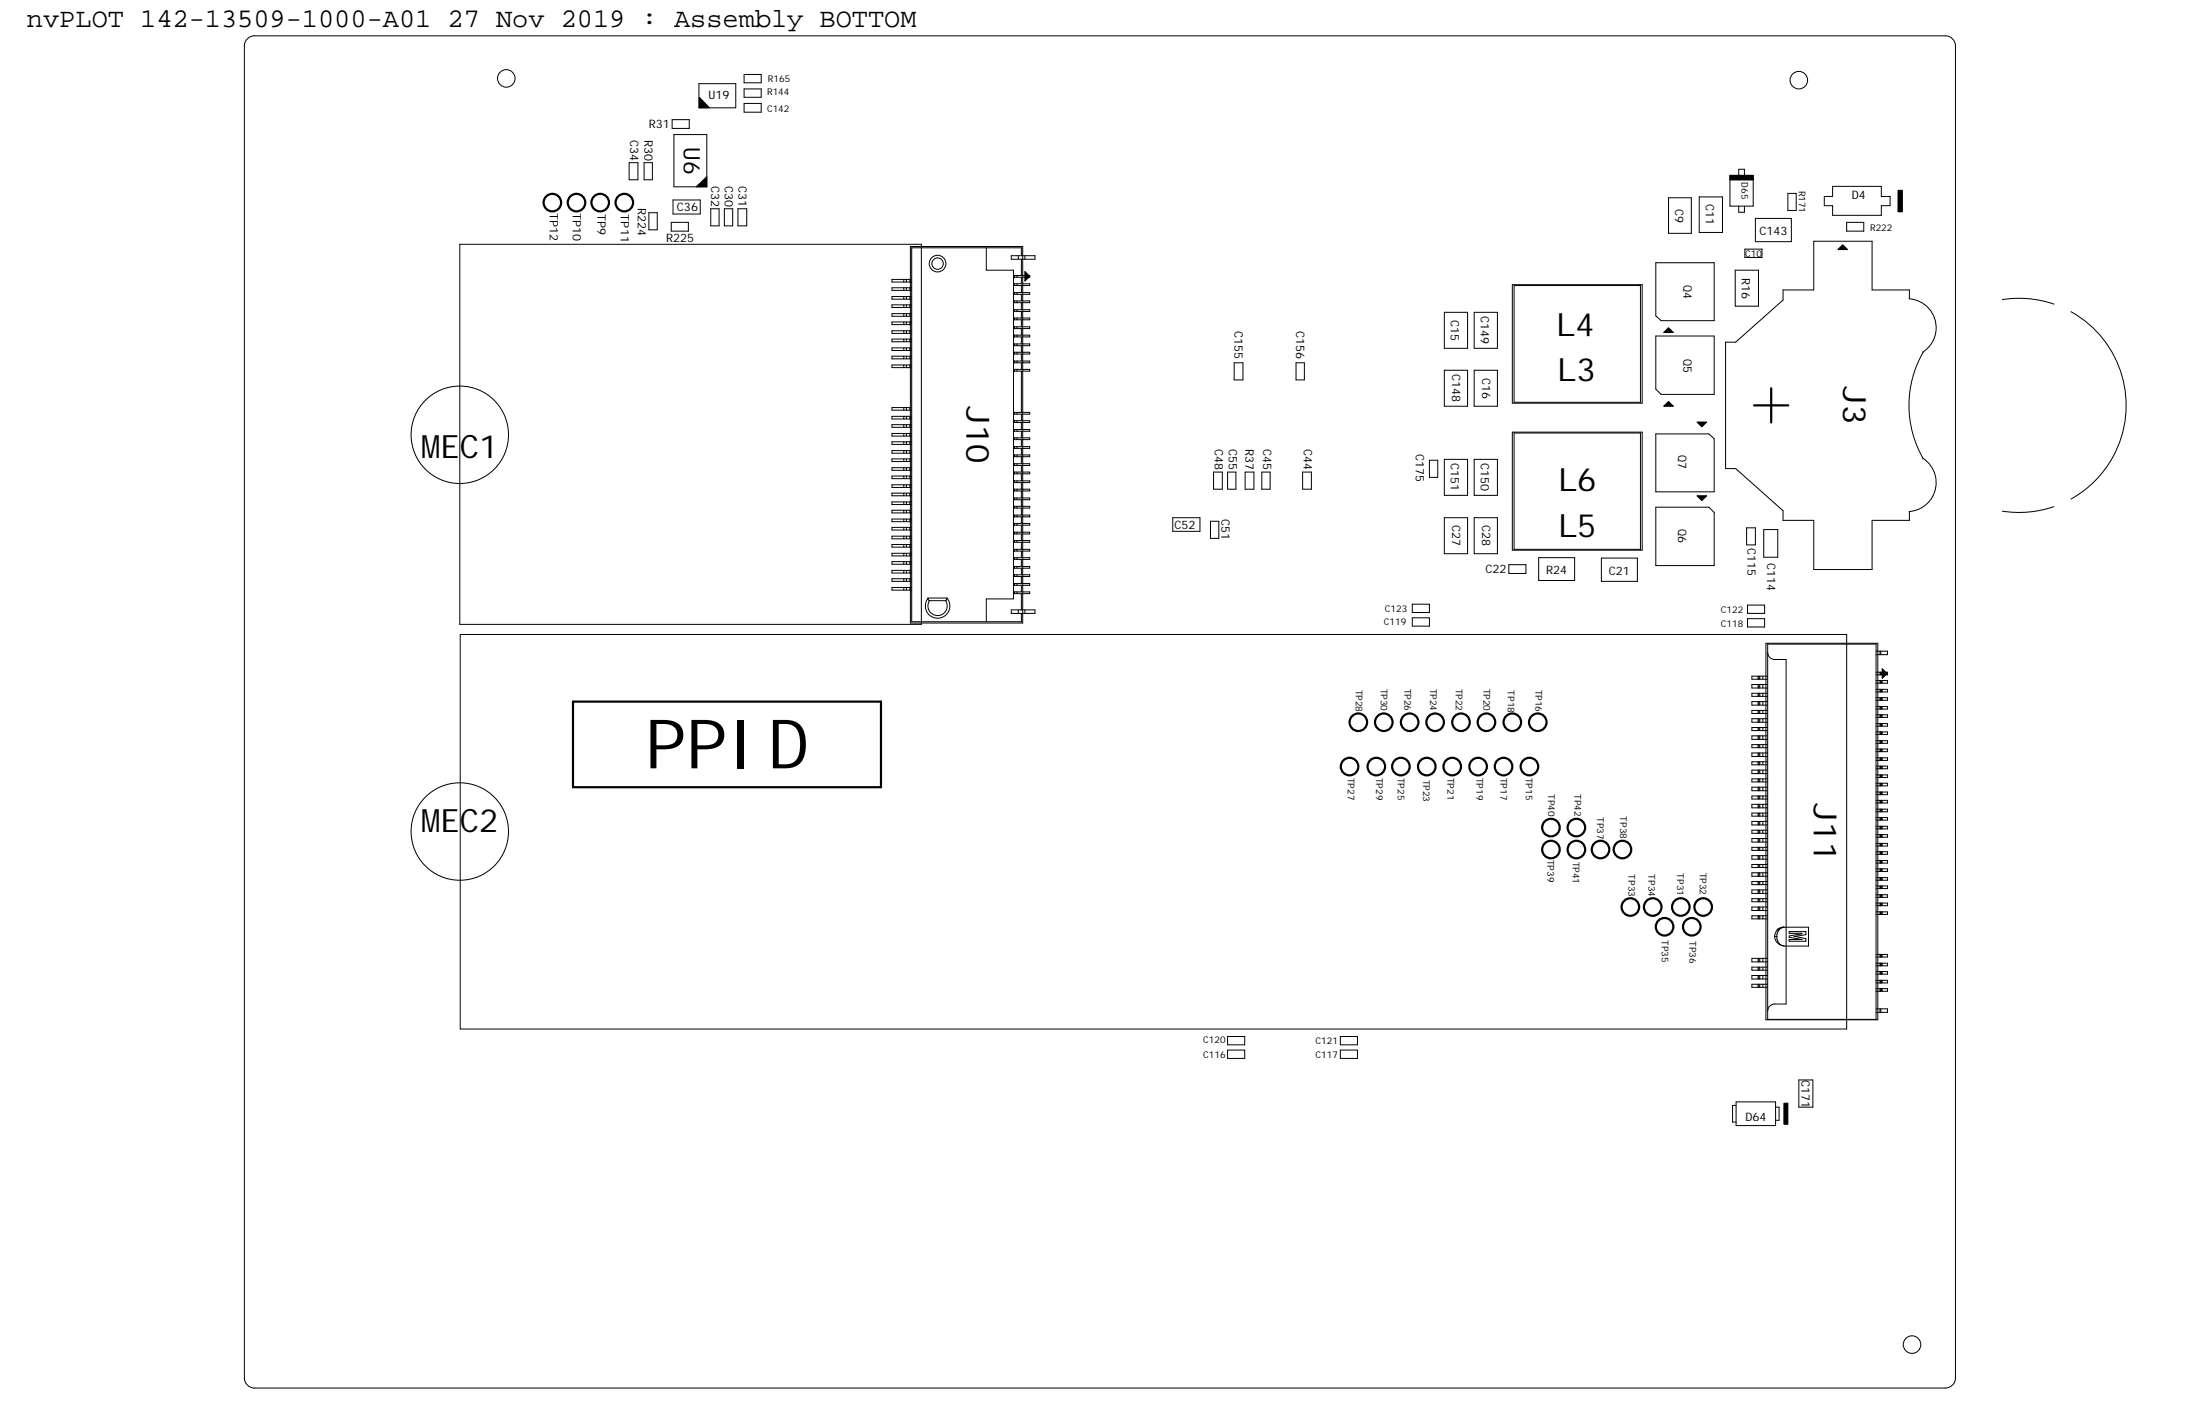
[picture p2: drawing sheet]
<svg xmlns="http://www.w3.org/2000/svg" width="432mm" height="279mm" viewBox="0 0 432 279" stroke-linecap="round" stroke-linejoin="round" font-family="sans-serif">
<g fill="none" stroke="#000" stroke-width=".2">
<path d="M48 9v261.4zM49.9 7h331.9zM49.9 7a1.98 1.98 0 0 0-1.9 2M137.2 16.4h7.2zM137.2 16.4v4.8zM144.4 16.4v4.8zM146 16.2h3.4zM146 14.6h3.4zM146 14.6v1.6zM146 17.4h3.4zM146 19.1h3.4zM146 17.4v1.7z"/>
<path d="M149.4 14.6v1.6zM149.4 17.4v1.7zM381.8 7a1.98 1.98 0 0 1 2 2M383.8 9v261.4zM123.5 31.9v3.4zM123.5 35.3h1.7zM123.5 31.9h1.7zM125.2 31.9v3.4zM126.4 31.9v3.4zM126.4 35.3h1.6zM126.4 31.9h1.6zM128 31.9v3.4z"/>
<path d="M131.9 25.2h3.4zM131.9 23.5h3.4zM131.9 23.5v1.7zM132.1 39.2h5.3zM132.1 39.2v2.8zM132.3 36.7h6.4zM132.3 26.4h6.4zM132.3 26.4v10.3zM135.3 23.5v1.7zM137.2 21.2h7.2zM137.4 39.2v2.8zM138.7 26.4v10.3z"/>
<path d="M146 22h3.4zM146 20.3h3.4zM146 20.3v1.7zM149.4 20.3v1.7zM327.5 38.8h4.5zM327.5 38.8v7zM332 38.8v7zM333.5 38.6h4.6zM333.5 38.6v7zM338.1 38.6v7zM339.5 34.4v6zM339.5 35.3h4.6z"/>
<path d="M339.5 34.4h4.6zM341.3 33.2v1.2zM341.3 33.2h1.1zM342.4 33.2v1.2zM344.1 34.4v6zM350.9 37.9v3.4zM350.9 37.9h1.6zM352.5 37.9v3.4zM358.1 38.5h1.6zM358.1 38.5v1.9zM359.7 36.6h9.6zM359.7 36.6v1.9z"/>
<path d="M369.3 38.5h1.7zM369.3 36.6v1.9zM371 38.5v1.9zM90.2 47.9h89.7zM90.2 47.9v74.6zM127.4 41.7v3.4zM127.4 41.7h1.6zM127.4 45.1h1.6zM129 41.7v3.4zM131.8 43.6h3.3zM131.8 45.4h3.3zM131.8 43.6v1.8z"/>
<path d="M132.1 42h5.3zM135.1 43.6v1.8zM139.5 41v3.3zM139.5 41h1.6zM139.5 44.3h1.6zM141.1 41v3.3zM142.2 41v3.3zM142.2 41h1.6zM142.2 44.3h1.6zM143.8 41v3.3zM144.8 41h1.8zM144.8 44.3h1.8z"/>
<path d="M144.8 41v3.3zM146.6 41v3.3zM175.1 54.8h3.8zM175.1 55.3h3.8zM175.1 56.5h3.8zM175.1 57h3.8zM175.1 58.2h3.8zM175.1 58.7h3.8zM175.1 59.8h3.8zM175.1 59.8v.5zM175.1 58.2v.5zM175.1 56.5v.5z"/>
<path d="M175.1 54.8v.5zM177.4 54.8v.5zM177.4 56.5v.5zM177.4 58.2v.5zM177.4 59.8v.5zM177.9 54.8v.5zM177.9 56.5v.5zM177.9 58.2v.5zM177.9 59.8v.5zM178.6 59.8v.5zM178.6 58.2v.5zM178.6 56.5v.5z"/>
<path d="M178.6 54.8v.5zM178.7 48.4h22zM178.7 48.4v73.8zM178.9 48.6h21.6zM178.9 48.6v73.4zM179.9 47.9h.9zM180.8 47.9v74.6zM193.6 53h5.3zM193.6 48.6v4.4zM198.5 50.2h4.6zM198.5 50.9h4.6zM198.5 50.2v.7z"/>
<path d="M198.9 53v64.5zM199.1 54h3zM199.1 54.4h3zM199.1 55.7h3zM199.1 56h3zM199.1 57.4h3zM199.1 57.8h3zM199.1 59h3zM199.1 59.4h3zM199.1 54v.4zM199.1 55.7v.3zM199.1 57.4v.4z"/>
<path d="M199.1 59v.4zM199.6 59v.4zM199.6 57.4v.4zM199.6 55.7v.3zM199.6 54v.4zM199.9 50.2v.7zM200.5 48.6v1.6zM200.5 50.9v3.1zM200.5 54.4v1.3zM200.5 56v1.4zM200.5 57.8v1.2zM200.5 59.4v1.4z"/>
<path d="M200.7 48.4v73.8zM201.2 50.2v.7zM202.1 54v.4zM202.1 55.7v.3zM202.1 57.4v.4zM202.1 59v.4zM203.1 50.2v.7zM296.8 55.9h25.5zM296.8 55.9v23.2zM297.2 56h24.8zM297.2 56v22.9zM322 56v22.9z"/>
<path d="M322.3 55.9v23.2zM325 51.6h11.4zM325 51.6v10.4zM327.5 45.8h4.5zM333.5 45.6h4.6zM336.4 51.6v11.3zM339.5 40.4h4.6zM340.6 53h4.5zM340.6 53v7.1zM341.3 40.4v1.2zM341.3 41.6h1.1zM342.4 40.4v1.2z"/>
<path d="M342.5 50.5h3.3zM342.5 48.9v1.6zM342.5 48.9h3.3zM344.5 42.9h7.1zM344.5 42.9v4.5zM344.5 47.4h7.1zM345.1 53v7.1zM345.8 48.9v1.6zM350 56.9h6zM350 56.9v2zM350.9 41.3h1.6zM351.6 42.9v4.5z"/>
<path d="M356 47.3h11.4zM356 47.3v9.6zM358.1 40.4h1.6zM359.7 42.3h9.6zM359.7 40.4v1.9zM362.4 45.4h3.4zM362.4 43.6h3.4zM362.4 43.6v1.8zM365.8 43.6v1.8zM367.4 47.3v9.6zM367.4 56.9h7.4zM369.3 40.4v1.9z"/>
<path d="M369.3 40.4h1.7zM374.7 58.6a5.7 5.7 0 0 1 5.1 4.3 5.7 5.7 0 0 1-2.5 6.2M374.8 56.9v1.7zM393 58.8a21 21 0 0 1 10.1 .9M175.1 80h3.8zM175.1 80v.5zM175.1 63.2h3.8zM175.1 63.7h3.8zM175.1 64.9h3.8zM175.1 65.4h3.8zM175.1 66.5h3.8zM175.1 67.1h3.8z"/>
<path d="M175.1 68.3h3.8zM175.1 68.8h3.8zM175.1 69.9h3.8zM175.1 70.4h3.8zM175.1 71.6h3.8zM175.1 72.1h3.8zM175.1 71.6v.5zM175.1 69.9v.5zM175.1 68.3v.5zM175.1 66.5v.6zM175.1 64.9v.5zM175.1 63.2v.5z"/>
<path d="M175.1 60.3h3.8zM175.1 61.5h3.8zM175.1 62.1h3.8zM175.1 61.5v.6zM177.4 80v.5zM177.4 63.2v.5zM177.4 64.9v.5zM177.4 66.5v.6zM177.4 68.3v.5zM177.4 69.9v.5zM177.4 71.6v.5zM177.4 61.5v.6z"/>
<path d="M177.9 80v.5zM177.9 63.2v.5zM177.9 64.9v.5zM177.9 66.5v.6zM177.9 68.3v.5zM177.9 69.9v.5zM177.9 71.6v.5zM177.9 61.5v.6zM178.6 80v.5zM178.6 71.6v.5zM178.6 69.9v.5zM178.6 68.3v.5z"/>
<path d="M178.6 66.5v.6zM178.6 64.9v.5zM178.6 63.2v.5zM178.6 61.5v.6zM199.1 64.1h3zM199.1 64.5h3zM199.1 65.8h3zM199.1 66.1h3zM199.1 67.5h3zM199.1 67.8h3zM199.1 69.1h3zM199.1 69.5h3z"/>
<path d="M199.1 70.8h3zM199.1 71.2h3zM199.1 72.5h3zM199.1 72.8h3zM199.1 64.1v.4zM199.1 65.8v.3zM199.1 67.5v.3zM199.1 69.1v.4zM199.1 70.8v.4zM199.1 72.5v.3zM199.1 60.8h3zM199.1 61.1h3z"/>
<path d="M199.1 62.4h3zM199.1 62.7h3zM199.1 60.8v.3zM199.1 62.4v.3zM199.6 72.5v.3zM199.6 70.8v.4zM199.6 69.1v.4zM199.6 67.5v.3zM199.6 65.8v.3zM199.6 64.1v.4zM199.6 62.4v.3zM199.6 60.8v.3z"/>
<path d="M200.5 72.8v8.1zM200.5 62.7v1.4zM200.5 64.5v1.3zM200.5 66.1v1.4zM200.5 67.8v1.3zM200.5 69.5v1.3zM200.5 71.2v1.3zM200.5 61.1v1.3zM202.1 64.1v.4zM202.1 65.8v.3zM202.1 67.5v.3zM202.1 69.1v.4z"/>
<path d="M202.1 70.8v.4zM202.1 72.5v.3zM202.1 60.8v.3zM202.1 62.4v.3zM242.2 71.2v3.3zM242.2 71.2h1.8zM242.2 74.5h1.8zM244 71.2v3.3zM254.4 71.2v3.3zM254.4 71.2h1.6zM254.4 74.5h1.6zM256 71.2v3.3z"/>
<path d="M283.5 72.6v7.1zM283.5 79.7h4.5zM283.5 72.6h4.5zM283.5 61.3h4.5zM283.5 61.3v7zM283.5 68.3h4.5zM288 72.6v7.1zM288 61.3v7zM289.3 72.6v7.1zM289.3 79.7h4.6zM289.3 72.6h4.6zM289.3 61.3h4.6z"/>
<path d="M289.3 61.3v7zM289.3 68.3h4.6zM293.9 72.6v7.1zM293.9 61.3v7zM296.8 79.1h25.5zM297.2 78.9h24.8zM325 76.4l1 1zM325 65.9v10.5zM325 65.9h11.4zM325 62l1 .9zM326 77.4h10.4zM326 62.9h10.4z"/>
<path d="M336.4 65.9v11.5zM338.7 67.1v24.8zM338.7 67.1h2zM340.6 60.1h4.5zM340.7 67.1l9.3-8.2zM377.5 69.1a20.9 20.9 0 0 0 0 20.9M406.5 61.2a21 21 0 0 1 0 36.7M175.1 88.9h3.8zM175.1 90h3.8zM175.1 90.6h3.8zM175.1 91.8h3.8zM175.1 92.3h3.8z"/>
<path d="M175.1 93.4h3.8zM175.1 93.9h3.8zM175.1 95.1h3.8zM175.1 95.6h3.8zM175.1 96.8h3.8zM175.1 97.3h3.8zM175.1 98.5v.5zM175.1 96.8v.5zM175.1 95.1v.5zM175.1 93.4v.5zM175.1 91.8v.5zM175.1 90v.6z"/>
<path d="M175.1 88.4v.5zM175.1 98.5h3.8zM175.1 99h3.8zM175.1 80.5h3.8zM175.1 81.7h3.8zM175.1 82.2h3.8zM175.1 83.3h3.8zM175.1 83.8h3.8zM175.1 85h3.8zM175.1 85.6h3.8zM175.1 86.7h3.8zM175.1 87.2h3.8z"/>
<path d="M175.1 88.4h3.8zM175.1 86.7v.5zM175.1 85v.6zM175.1 83.3v.5zM175.1 81.7v.5zM177.4 88.4v.5zM177.4 90v.6zM177.4 91.8v.5zM177.4 93.4v.5zM177.4 95.1v.5zM177.4 96.8v.5zM177.4 98.5v.5z"/>
<path d="M177.4 81.7v.5zM177.4 83.3v.5zM177.4 85v.6zM177.4 86.7v.5zM177.9 88.4v.5zM177.9 90v.6zM177.9 91.8v.5zM177.9 93.4v.5zM177.9 95.1v.5zM177.9 96.8v.5zM177.9 98.5v.5zM177.9 81.7v.5z"/>
<path d="M177.9 83.3v.5zM177.9 85v.6zM177.9 86.7v.5zM178.6 98.5v.5zM178.6 96.8v.5zM178.6 95.1v.5zM178.6 93.4v.5zM178.6 91.8v.5zM178.6 90v.6zM178.6 88.4v.5zM178.6 86.7v.5zM178.6 85v.6z"/>
<path d="M178.6 83.3v.5zM178.6 81.7v.5zM199.1 89.3v.3zM199.1 91v.3zM199.1 92.6v.4zM199.1 94.3v.4zM199.1 96v.3zM199.1 97.7v.4zM199.1 99.3v.4zM199.1 89.3h3zM199.1 89.6h3zM199.1 91h3z"/>
<path d="M199.1 91.3h3zM199.1 92.6h3zM199.1 93h3zM199.1 94.3h3zM199.1 94.7h3zM199.1 96h3zM199.1 96.3h3zM199.1 97.7h3zM199.1 98.1h3zM199.1 99.3h3zM199.1 99.7h3zM199.1 80.9v.4z"/>
<path d="M199.1 82.6v.3zM199.1 84.3v.3zM199.1 85.9v.4zM199.1 87.6v.4zM199.1 80.9h3zM199.1 81.3h3zM199.1 82.6h3zM199.1 82.9h3zM199.1 84.3h3zM199.1 84.6h3zM199.1 85.9h3zM199.1 86.3h3z"/>
<path d="M199.1 87.6h3zM199.1 88h3zM199.6 99.3v.4zM199.6 97.7v.4zM199.6 96v.3zM199.6 94.3v.4zM199.6 92.6v.4zM199.6 91v.3zM199.6 89.3v.3zM199.6 87.6v.4zM199.6 85.9v.4zM199.6 84.3v.3z"/>
<path d="M199.6 82.6v.3zM199.6 80.9v.4zM200.5 88v1.3zM200.5 89.6v1.4zM200.5 91.3v1.3zM200.5 93v1.3zM200.5 94.7v1.3zM200.5 96.3v1.4zM200.5 98.1v1.2zM200.5 99.7v1.4zM200.5 81.3v1.3zM200.5 82.9v1.4z"/>
<path d="M200.5 84.6v1.3zM200.5 86.3v1.3zM202.1 89.3v.3zM202.1 91v.3zM202.1 92.6v.4zM202.1 94.3v.4zM202.1 96v.3zM202.1 97.7v.4zM202.1 99.3v.4zM202.1 80.9v.4zM202.1 82.6v.3zM202.1 84.3v.3z"/>
<path d="M202.1 85.9v.4zM202.1 87.6v.4zM238.2 92.6v3.4zM238.2 96h1.7zM238.2 92.6h1.7zM239.9 92.6v3.4zM240.9 92.6v3.4zM240.9 96h1.7zM240.9 92.6h1.7zM242.6 92.6v3.4zM244.4 92.6v3.4zM244.4 92.6h1.7z"/>
<path d="M244.4 96h1.7zM246.1 92.6v3.4zM247.7 96h1.6zM247.7 92.6h1.6zM247.7 92.6v3.4zM249.3 92.6v3.4zM255.7 92.6v3.4zM255.7 96h1.7zM255.7 92.6h1.7zM257.4 92.6v3.4zM280.6 90.3v3.4zM280.6 93.7h1.6z"/>
<path d="M280.6 90.3h1.6zM282.2 90.3v3.4zM283.5 90.1h4.5zM283.5 90.1v7.1zM283.5 97.2h4.5zM288 90.1v7.1zM289.3 90.1h4.6zM289.3 90.1v7.1zM289.3 97.2h4.6zM293.9 90.1v7.1zM296.8 84.8h25.5zM296.8 84.8v23.2z"/>
<path d="M297.2 85h24.8zM297.2 85v22.8zM322 85v22.8zM322.3 84.8v23.2zM325 99.5v11.5zM325 99.5h10.4zM325 85.1v11.4zM325 96.5h11.4zM325 85.1h10.4zM335.4 99.5l1 1zM335.4 85.1l1 1zM336.4 86.1v10.4z"/>
<path d="M338.7 91.9h2zM340.7 91.9l9.3 8.3zM377.3 89.9a5.7 5.7 0 0 1 2.5 6.2 5.7 5.7 0 0 1-5.1 4.3M403.1 99.4a21 21 0 0 1-10.1 .9M175.1 115.3v.5zM175.1 113.6v.5zM175.1 114.1h3.8zM175.1 115.3h3.8zM175.1 115.8h3.8zM175.1 111.9v.5zM175.1 110.2v.5zM175.1 108.6v.5z"/>
<path d="M175.1 106.8v.6zM175.1 105.2v.5zM175.1 103.5v.5zM175.1 101.8v.6zM175.1 101.8h3.8zM175.1 102.4h3.8zM175.1 103.5h3.8zM175.1 104h3.8zM175.1 105.2h3.8zM175.1 105.7h3.8zM175.1 106.8h3.8zM175.1 107.4h3.8z"/>
<path d="M175.1 108.6h3.8zM175.1 109.1h3.8zM175.1 110.2h3.8zM175.1 110.7h3.8zM175.1 111.9h3.8zM175.1 112.4h3.8zM175.1 113.6h3.8zM175.1 100.1v.5zM175.1 100.1h3.8zM175.1 100.6h3.8zM177.4 113.6v.5zM177.4 115.3v.5z"/>
<path d="M177.4 101.8v.6zM177.4 103.5v.5zM177.4 105.2v.5zM177.4 106.8v.6zM177.4 108.6v.5zM177.4 110.2v.5zM177.4 111.9v.5zM177.4 100.1v.5zM177.9 113.6v.5zM177.9 115.3v.5zM177.9 101.8v.6zM177.9 103.5v.5z"/>
<path d="M177.9 105.2v.5zM177.9 106.8v.6zM177.9 108.6v.5zM177.9 110.2v.5zM177.9 111.9v.5zM177.9 100.1v.5zM178.6 115.3v.5zM178.6 113.6v.5zM178.6 111.9v.5zM178.6 110.2v.5zM178.6 108.6v.5zM178.6 106.8v.6z"/>
<path d="M178.6 105.2v.5zM178.6 103.5v.5zM178.6 101.8v.6zM178.6 100.1v.5zM182.1 117.4a2.41 2.41 0 0 0 .3 3.3 2.41 2.41 0 0 0 3.3 0 2.41 2.41 0 0 0 .2-3.3M182.1 117.3h3.8zM182.1 117.5l.1 .2zM182.1 117.3v.2zM182.2 117.7l.2 .2zM182.4 117.9h3.3zM182.4 117.9a1.89 1.89 0 0 0 1.6 2.9 1.89 1.89 0 0 0 1.6-2.9M185.7 117.7v.2z"/>
<path d="M185.8 117.5l-.1 .2zM185.9 117.3l-.1 .2zM193.6 117.5h5.3zM193.6 117.5v4.5zM198.5 119.7v.7zM198.5 119.7h4.6zM199.1 114.5v.3zM199.1 116.1v.4zM199.1 114.5h3zM199.1 114.8h3zM199.1 116.1h3zM199.1 116.5h3z"/>
<path d="M199.1 101.1v.3zM199.1 102.7v.3zM199.1 104.4v.4zM199.1 106.1v.3zM199.1 107.8v.3zM199.1 109.4v.4zM199.1 111.1v.4zM199.1 112.8v.3zM199.1 101.4h3zM199.1 102.7h3zM199.1 103h3zM199.1 104.4h3z"/>
<path d="M199.1 104.8h3zM199.1 106.1h3zM199.1 106.4h3zM199.1 107.8h3zM199.1 108.1h3zM199.1 109.4h3zM199.1 109.8h3zM199.1 111.1h3zM199.1 111.5h3zM199.1 112.8h3zM199.1 113.1h3zM199.1 101.1h3z"/>
<path d="M199.6 116.1v.4zM199.6 114.5v.3zM199.6 112.8v.3zM199.6 111.1v.4zM199.6 109.4v.4zM199.6 107.8v.3zM199.6 106.1v.3zM199.6 104.4v.4zM199.6 102.7v.3zM199.6 101.1v.3zM199.9 119.7v.7zM200.5 113.1v1.4z"/>
<path d="M200.5 114.8v1.3zM200.5 116.5v3.2zM200.5 101.4v1.3zM200.5 103v1.4zM200.5 104.8v1.3zM200.5 106.4v1.4zM200.5 108.1v1.3zM200.5 109.8v1.3zM200.5 111.5v1.3zM201.2 119.7v.7zM202.1 114.5v.3zM202.1 116.1v.4z"/>
<path d="M202.1 101.1v.3zM202.1 102.7v.3zM202.1 104.4v.4zM202.1 106.1v.3zM202.1 107.8v.3zM202.1 109.4v.4zM202.1 111.1v.4zM202.1 112.8v.3zM203.1 119.7v.7zM230.2 101.6h5.3zM230.2 104.3h5.3zM230.2 101.6v2.7z"/>
<path d="M235.5 101.6v2.7zM237.6 102.3v3.3zM237.6 102.3h1.6zM237.6 105.6h1.6zM239.2 102.3v3.3zM277.2 118.5h3.4zM277.2 118.5v1.7zM280.6 118.5v1.7zM283.5 101.6v7zM283.5 108.6h4.5zM283.5 101.6h4.5zM288 101.6v7z"/>
<path d="M289.3 101.6v7zM289.3 108.6h4.6zM289.3 101.6h4.6zM293.9 101.6v7zM296.1 112.5h3.4zM296.1 110.8h3.4zM296.1 110.8v1.7zM296.8 108h25.5zM297.2 107.8h24.8zM299.5 110.8v1.7zM302 109.4h7.1zM302 109.4v4.5z"/>
<path d="M302 113.9h7.1zM309.1 109.4v4.5zM314.3 109.5h7.1zM314.3 109.5v4.6zM314.3 114.1h7.1zM321.4 109.5v4.6zM325 111h11.4zM336.4 100.5v10.5zM342.8 103.6v3.3zM342.8 103.6h1.7zM342.8 106.9h1.7zM343 118.7h3.3z"/>
<path d="M343 118.7v1.7zM344.5 103.6v3.3zM346.2 109.3h2.7zM346.2 103.9v5.4zM346.2 103.9h2.7zM346.3 118.7v1.7zM348.9 103.9v5.4zM350 102.1h6zM350 100.2v1.9zM356 111.7h11.4zM356 102.1v9.6zM367.4 102.1h7.4z"/>
<path d="M367.4 102.1v9.6zM374.8 100.4v1.7zM90.2 122.5h90.6zM90.3 124.6v77.2zM90.3 124.6l.1-.1zM90.4 124.5h272zM178.7 122.2h22zM178.9 122h21.6zM198.5 120.4h4.6zM200.5 120.4v1.6zM277.2 122.9h3.4zM277.2 121.2h3.4z"/>
<path d="M277.2 121.2v1.7zM277.2 120.2h3.4zM280.6 121.2v1.7zM343 123h3.3zM343 121.4h3.3zM343 121.4v1.6zM343 120.4h3.3zM343.8 139.4v.6zM343.8 140h3.1zM343.8 137.7v.7zM343.8 136v.6zM343.8 134.3v.7z"/>
<path d="M343.8 132.7v.6zM343.8 139.4h3.1zM343.8 138.4h3.1zM343.8 137.7h3.1zM343.8 136.6h3.1zM343.8 136h3.1zM343.8 135h3.1zM343.8 134.3h3.1zM343.8 133.3h3.1zM343.8 132.7h3.1zM345.1 139.4v.6zM345.1 137.7v.7z"/>
<path d="M345.1 136v.6zM345.1 134.3v.7zM345.1 132.7v.6zM345.2 139.4v.6zM345.2 132.7v.6zM345.2 134.3v.7zM345.2 136v.6zM345.2 137.7v.7zM345.4 139.4v.6zM345.4 137.7v.7zM345.4 136v.6zM345.4 134.3v.7z"/>
<path d="M345.4 132.7v.6zM346 139.4v.6zM346 132.7v.6zM346 134.3v.7zM346 136v.6zM346 137.7v.7zM346.3 121.4v1.6zM346.6 126.2h22zM346.6 126.2v73.9zM346.9 126.4h21.3zM346.9 126.4v73.6zM346.9 128a1.38 1.38 0 0 0 1.4 1.4"/>
<path d="M348.3 129.4h2.3zM350.6 129.4v67.6zM362.4 124.5v77.4zM368.2 126.4v73.6zM368.2 139.1h2.3zM368.2 138.6h2.3zM368.2 137.4h2.3zM368.2 136.9h2.3zM368.2 135.8h2.3zM368.2 135.3h2.3zM368.2 134h2.3zM368.2 133.5h2.3z"/>
<path d="M368.2 132.4h2.3zM368.2 131.9h2.3zM368.2 128.4h2.3zM368.2 127.8h2.3zM368.6 126.2v73.9zM369 127.8v.6zM369 138.6v.5zM369 136.9v.5zM369 135.3v.5zM369 133.5v.5zM369 131.9v.5zM369.1 131.9v.5z"/>
<path d="M369.1 133.5v.5zM369.1 135.3v.5zM369.1 136.9v.5zM369.1 138.6v.5zM369.2 127.8v.6zM369.3 138.6v.5zM369.3 136.9v.5zM369.3 135.3v.5zM369.3 133.5v.5zM369.3 131.9v.5zM369.4 138.6v.5zM369.4 136.9v.5z"/>
<path d="M369.4 135.3v.5zM369.4 133.5v.5zM369.4 131.9v.5zM370.5 138.6v.5zM370.5 136.9v.5zM370.5 135.3v.5zM370.5 133.5v.5zM370.5 131.9v.5zM370.5 127.8v.6zM343.8 159.5h3.1zM343.8 158.5h3.1zM343.8 157.8h3.1z"/>
<path d="M343.8 156.8h3.1zM343.8 156.2h3.1zM343.8 155.1h3.1zM343.8 154.5h3.1zM343.8 153.4h3.1zM343.8 152.8h3.1zM343.8 159.5v.6zM343.8 157.8v.7zM343.8 156.2v.6zM343.8 154.5v.6zM343.8 152.8v.6zM343.8 151.8h3.1z"/>
<path d="M343.8 151.1h3.1zM343.8 151.1v.7zM343.8 147.7v.7zM343.8 149.5v.6zM343.8 146.1v.6zM343.8 144.4v.7zM343.8 142.7v.6zM343.8 141v.7zM343.8 150.1h3.1zM343.8 149.5h3.1zM343.8 148.4h3.1zM343.8 147.7h3.1z"/>
<path d="M343.8 146.7h3.1zM343.8 146.1h3.1zM343.8 145.1h3.1zM343.8 144.4h3.1zM343.8 143.3h3.1zM343.8 142.7h3.1zM343.8 141.7h3.1zM343.8 141h3.1zM345.1 159.5v.6zM345.1 157.8v.7zM345.1 156.2v.6zM345.1 154.5v.6z"/>
<path d="M345.1 152.8v.6zM345.1 151.1v.7zM345.1 147.7v.7zM345.1 149.5v.6zM345.1 146.1v.6zM345.1 144.4v.7zM345.1 142.7v.6zM345.1 141v.7zM345.2 152.8v.6zM345.2 154.5v.6zM345.2 156.2v.6zM345.2 157.8v.7z"/>
<path d="M345.2 159.5v.6zM345.2 141v.7zM345.2 142.7v.6zM345.2 144.4v.7zM345.2 146.1v.6zM345.2 147.7v.7zM345.2 149.5v.6zM345.2 151.1v.7zM345.4 159.5v.6zM345.4 157.8v.7zM345.4 156.2v.6zM345.4 154.5v.6z"/>
<path d="M345.4 152.8v.6zM345.4 151.1v.7zM345.4 147.7v.7zM345.4 149.5v.6zM345.4 146.1v.6zM345.4 144.4v.7zM345.4 142.7v.6zM345.4 141v.7zM346 152.8v.6zM346 154.5v.6zM346 156.2v.6zM346 157.8v.7z"/>
<path d="M346 159.5v.6zM346 141v.7zM346 142.7v.6zM346 144.4v.7zM346 146.1v.6zM346 147.7v.7zM346 149.5v.6zM346 151.1v.7zM368.2 159.3h2.3zM368.2 158.8h2.3zM368.2 157.6h2.3zM368.2 157h2.3z"/>
<path d="M368.2 155.9h2.3zM368.2 155.4h2.3zM368.2 154.2h2.3zM368.2 153.7h2.3zM368.2 152.6h2.3zM368.2 152h2.3zM368.2 150.8h2.3zM368.2 150.3h2.3zM368.2 149.2h2.3zM368.2 148.7h2.3zM368.2 147.5h2.3zM368.2 147h2.3z"/>
<path d="M368.2 145.8h2.3zM368.2 145.3h2.3zM368.2 144.1h2.3zM368.2 143.6h2.3zM368.2 142.5h2.3zM368.2 142h2.3zM368.2 140.8h2.3zM368.2 140.2h2.3zM369 158.8v.5zM369 157v.6zM369 155.4v.5zM369 153.7v.5z"/>
<path d="M369 152v.6zM369 150.3v.5zM369 148.7v.5zM369 147v.5zM369 145.3v.5zM369 143.6v.5zM369 142v.5zM369 140.2v.6zM369.1 152v.6zM369.1 153.7v.5zM369.1 157v.6zM369.1 155.4v.5z"/>
<path d="M369.1 158.8v.5zM369.1 142v.5zM369.1 140.2v.6zM369.1 143.6v.5zM369.1 145.3v.5zM369.1 147v.5zM369.1 148.7v.5zM369.1 150.3v.5zM369.3 158.8v.5zM369.3 155.4v.5zM369.3 157v.6zM369.3 153.7v.5z"/>
<path d="M369.3 152v.6zM369.3 150.3v.5zM369.3 148.7v.5zM369.3 147v.5zM369.3 145.3v.5zM369.3 143.6v.5zM369.3 142v.5zM369.3 140.2v.6zM369.4 158.8v.5zM369.4 155.4v.5zM369.4 157v.6zM369.4 153.7v.5z"/>
<path d="M369.4 152v.6zM369.4 150.3v.5zM369.4 148.7v.5zM369.4 147v.5zM369.4 145.3v.5zM369.4 143.6v.5zM369.4 142v.5zM369.4 140.2v.6zM370.5 158.8v.5zM370.5 155.4v.5zM370.5 157v.6zM370.5 153.7v.5z"/>
<path d="M370.5 152v.6zM370.5 150.3v.5zM370.5 148.7v.5zM370.5 147v.5zM370.5 145.3v.5zM370.5 143.6v.5zM370.5 142v.5zM370.5 140.2v.6zM343.8 179.7h3.1zM343.8 178.7h3.1zM343.8 179.7v.6zM343.8 178v.7z"/>
<path d="M343.8 178h3.1zM343.8 176.9h3.1zM343.8 176.3h3.1zM343.8 175.3h3.1zM343.8 174.6h3.1zM343.8 173.6h3.1zM343.8 173h3.1zM343.8 171.9h3.1zM343.8 171.2h3.1zM343.8 170.2h3.1zM343.8 169.6h3.1zM343.8 168.6h3.1z"/>
<path d="M343.8 167.9h3.1zM343.8 166.9h3.1zM343.8 166.3h3.1zM343.8 176.3v.6zM343.8 174.6v.7zM343.8 173v.6zM343.8 171.2v.7zM343.8 169.6v.6zM343.8 167.9v.7zM343.8 166.3v.6zM343.8 165.2h3.1zM343.8 164.5h3.1z"/>
<path d="M343.8 163.5h3.1zM343.8 162.9h3.1zM343.8 161.9h3.1zM343.8 161.2h3.1zM343.8 160.1h3.1zM343.8 162.9v.6zM343.8 164.5v.7zM343.8 161.2v.7zM345.1 179.7v.6zM345.1 178v.7zM345.1 176.3v.6zM345.1 174.6v.7z"/>
<path d="M345.1 173v.6zM345.1 171.2v.7zM345.1 169.6v.6zM345.1 167.9v.7zM345.1 166.3v.6zM345.1 162.9v.6zM345.1 164.5v.7zM345.1 161.2v.7zM345.2 178v.7zM345.2 179.7v.6zM345.2 166.3v.6zM345.2 167.9v.7z"/>
<path d="M345.2 169.6v.6zM345.2 171.2v.7zM345.2 173v.6zM345.2 174.6v.7zM345.2 176.3v.6zM345.2 161.2v.7zM345.2 162.9v.6zM345.2 164.5v.7zM345.4 179.7v.6zM345.4 178v.7zM345.4 176.3v.6zM345.4 174.6v.7z"/>
<path d="M345.4 173v.6zM345.4 171.2v.7zM345.4 169.6v.6zM345.4 167.9v.7zM345.4 166.3v.6zM345.4 162.9v.6zM345.4 164.5v.7zM345.4 161.2v.7zM346 178v.7zM346 179.7v.6zM346 166.3v.6zM346 167.9v.7z"/>
<path d="M346 169.6v.6zM346 171.2v.7zM346 173v.6zM346 174.6v.7zM346 176.3v.6zM346 161.2v.7zM346 162.9v.6zM346 164.5v.7zM368.2 179.4h2.3zM368.2 178.9h2.3zM368.2 177.7h2.3zM368.2 177.2h2.3z"/>
<path d="M368.2 176.1h2.3zM368.2 175.6h2.3zM368.2 174.3h2.3zM368.2 173.8h2.3zM368.2 172.7h2.3zM368.2 172.2h2.3zM368.2 171h2.3zM368.2 170.5h2.3zM368.2 169.4h2.3zM368.2 168.8h2.3zM368.2 167.6h2.3zM368.2 167.1h2.3z"/>
<path d="M368.2 166h2.3zM368.2 165.5h2.3zM368.2 164.3h2.3zM368.2 163.8h2.3zM368.2 162.6h2.3zM368.2 162.1h2.3zM368.2 160.9h2.3zM368.2 160.4h2.3zM369 178.9v.5zM369 177.2v.5zM369 175.6v.5zM369 172.2v.5z"/>
<path d="M369 173.8v.5zM369 170.5v.5zM369 168.8v.6zM369 167.1v.5zM369 165.5v.5zM369 163.8v.5zM369 162.1v.5zM369 160.4v.5zM369.1 178.9v.5zM369.1 165.5v.5zM369.1 167.1v.5zM369.1 168.8v.6z"/>
<path d="M369.1 170.5v.5zM369.1 172.2v.5zM369.1 173.8v.5zM369.1 175.6v.5zM369.1 177.2v.5zM369.1 160.4v.5zM369.1 162.1v.5zM369.1 163.8v.5zM369.3 178.9v.5zM369.3 177.2v.5zM369.3 175.6v.5zM369.3 172.2v.5z"/>
<path d="M369.3 173.8v.5zM369.3 170.5v.5zM369.3 168.8v.6zM369.3 167.1v.5zM369.3 165.5v.5zM369.3 163.8v.5zM369.3 162.1v.5zM369.3 160.4v.5zM369.4 178.9v.5zM369.4 177.2v.5zM369.4 175.6v.5zM369.4 172.2v.5z"/>
<path d="M369.4 173.8v.5zM369.4 170.5v.5zM369.4 168.8v.6zM369.4 167.1v.5zM369.4 165.5v.5zM369.4 163.8v.5zM369.4 162.1v.5zM369.4 160.4v.5zM370.5 178.9v.5zM370.5 177.2v.5zM370.5 175.6v.5zM370.5 172.2v.5z"/>
<path d="M370.5 173.8v.5zM370.5 170.5v.5zM370.5 168.8v.6zM370.5 167.1v.5zM370.5 165.5v.5zM370.5 163.8v.5zM370.5 162.1v.5zM370.5 160.4v.5zM343.8 193.7h3.1zM343.8 193.1h3.1zM343.8 192.1h3.1zM343.8 191.4h3.1z"/>
<path d="M343.8 193.1v.6zM343.8 191.4v.7zM343.8 190.4h3.1zM343.8 189.8h3.1zM343.8 188.7h3.1zM343.8 188h3.1zM343.8 180.3h3.1zM343.8 189.8v.6zM343.8 188v.7zM345.1 193.1v.6zM345.1 191.4v.7zM345.1 189.8v.6z"/>
<path d="M345.1 188v.7zM345.2 191.4v.7zM345.2 193.1v.6zM345.2 188v.7zM345.2 189.8v.6zM345.4 193.1v.6zM345.4 191.4v.7zM345.4 189.8v.6zM345.4 188v.7zM346 191.4v.7zM346 193.1v.6zM346 188v.7z"/>
<path d="M346 189.8v.6zM348.2 183.7h.6zM348.3 197h2.3zM348.3 197a1.38 1.38 0 0 0-1.4 1.4M348.8 183.3v.4zM348.8 184.3l.1 .4zM348.8 183.7v.6zM348.8 182.4v.1zM348.8 182.4l.3-.2zM348.9 182.9l-.1 .4zM348.9 184.7l.3 .4zM349.1 182.2l.3-.1z"/>
<path d="M349.2 182.4l-.3 .5zM349.2 185.1l.2 .3zM349.4 182.1l.2-.1zM349.4 182.2l-.2 .2zM349.4 182.2l.4-.2zM349.4 185.4l.4 .1zM349.6 182l.3-.1zM349.8 182l.3-.1zM349.8 185.5l.3 .1zM349.9 181.9h.2zM350.1 185.6h4.9zM350.1 181.9h4.9z"/>
<path d="M350.1 181.9a1.81 1.81 0 0 0-1.8 1.8 1.81 1.81 0 0 0 1.8 1.8M351.2 183.9l2.5 .4zM351.2 184.7h3.2zM351.2 183.6l2.5-.4zM351.2 184.3h2.5zM351.2 183.1h2.5zM351.2 182.8h3.2zM351.2 183.6v.3zM351.2 184.3v.4zM351.2 182.8v.3zM352.3 183.7l2.1-.3zM352.3 183.7l2.1 .5z"/>
<path d="M352.3 183.7h.1M353.7 184.3h.1M353.7 183.1h.1M354.4 182.8v.6zM354.4 184.2v.5zM355 181.9v3.7zM368.2 198.6h2.3zM368.2 197.9h2.3zM368.2 194.5h2.3zM368.2 194h2.3zM368.2 192.9h2.3zM368.2 192.3h2.3z"/>
<path d="M368.2 191.1h2.3zM368.2 190.6h2.3zM368.2 189.5h2.3zM368.2 189h2.3zM368.2 187.8h2.3zM368.2 187.3h2.3zM369 197.9v.7zM369 194v.5zM369 192.3v.6zM369 190.6v.5zM369 187.3v.5zM369 189v.5z"/>
<path d="M369.1 190.6v.5zM369.1 192.3v.6zM369.1 194v.5zM369.1 187.3v.5zM369.1 189v.5zM369.2 197.9v.7zM369.3 194v.5zM369.3 192.3v.6zM369.3 190.6v.5zM369.3 187.3v.5zM369.3 189v.5zM369.4 194v.5z"/>
<path d="M369.4 192.3v.6zM369.4 190.6v.5zM369.4 187.3v.5zM369.4 189v.5zM370.5 197.9v.7zM370.5 194v.5zM370.5 192.3v.6zM370.5 190.6v.5zM370.5 187.3v.5zM370.5 189v.5zM90.3 201.8l.1 .1zM90.4 201.9h272z"/>
<path d="M240.9 207.7h3.4zM240.9 206h3.4zM240.9 206v1.7zM240.9 205h3.4zM240.9 203.4v1.6zM240.9 203.4h3.4zM244.3 206v1.7zM244.3 203.4v1.6zM263.1 205h3.3zM263.1 203.4v1.6zM263.1 207.7h3.3zM263.1 206h3.3z"/>
<path d="M263.1 206v1.7zM263.1 203.4h3.3zM266.4 203.4v1.6zM266.4 206v1.7zM340.1 216.9h.6zM340.1 216.9v3.3zM340.7 216.2v4.6zM340.7 216.2h7.8zM346.6 200.1h22zM346.9 200h21.3zM348.5 216.2v4.6zM348.5 217.2h.7z"/>
<path d="M348.5 219.8h.7zM349.2 217.2v2.6zM353.1 217.2h2.7zM353.1 211.9v5.3zM353.1 211.9h2.7zM355.8 211.9v5.3zM340.1 220.2h.6zM340.7 220.8h7.8zM48 270.4a1.98 1.98 0 0 0 1.9 1.9M49.9 272.3h331.9zM383.8 270.4a1.98 1.98 0 0 1-2 1.9"/>
<circle cx="99.4" cy="15.4" r="1.72"/>
<circle cx="353.1" cy="15.7" r="1.72"/>
<circle cx="184" cy="51.7" r="1.12"/>
<circle cx="184" cy="51.7" r="1.64"/>
<circle cx="90.2" cy="85.3" r="9.6"/>
<circle cx="90.2" cy="163.2" r="9.6"/>
<circle cx="375.3" cy="263.8" r="1.72"/>
</g>
<path d="M136.7 36.7l2-2v2zM137.3 19.1l1.9 2.1h-1.9zM339.5 34.4h4.6v.9h-4.6zM372.5 37.3h.9v4.3h-.9zM201.2 53.3l.9 .9-.9 1zM360.7 49l1-1 .9 1zM326.5 79.7l1-.9 .9 .9zM326.5 65.2l1-.9 .9 .9zM333.1 97.3h1.9l-1 .9zM333.1 82.8h1.9l-1 1zM369.4 131.2l1 1-1 .9zM350.1 216.5h.8v4.1h-.8z" fill="#000" stroke="#000" stroke-width=".2"/>
<g fill="none" stroke="#000" stroke-width=".43">
<path d="M344.3 79.5h6.7zM347.6 76.2v6.7zM112.5 137.7h60.4zM112.5 137.7v16.8zM172.9 137.7v16.8zM112.5 154.5h60.4z"/>
<circle cx="108.4" cy="39.8" r="1.72"/>
<circle cx="113.2" cy="39.8" r="1.72"/>
<circle cx="117.8" cy="39.8" r="1.72"/>
<circle cx="122.5" cy="39.8" r="1.72"/>
<circle cx="264.9" cy="150.4" r="1.72"/>
<circle cx="266.6" cy="141.7" r="1.72"/>
<circle cx="270.1" cy="150.4" r="1.72"/>
<circle cx="271.6" cy="141.7" r="1.72"/>
<circle cx="275" cy="150.4" r="1.72"/>
<circle cx="276.7" cy="141.7" r="1.72"/>
<circle cx="280" cy="150.4" r="1.72"/>
<circle cx="281.7" cy="141.7" r="1.72"/>
<circle cx="285" cy="150.4" r="1.72"/>
<circle cx="286.8" cy="141.7" r="1.72"/>
<circle cx="290.1" cy="150.4" r="1.72"/>
<circle cx="291.7" cy="141.7" r="1.72"/>
<circle cx="295.1" cy="150.4" r="1.72"/>
<circle cx="296.8" cy="141.7" r="1.72"/>
<circle cx="300.2" cy="150.4" r="1.72"/>
<circle cx="301.8" cy="141.7" r="1.72"/>
<circle cx="304.4" cy="166.7" r="1.72"/>
<circle cx="304.4" cy="162.4" r="1.72"/>
<circle cx="309.4" cy="162.4" r="1.72"/>
<circle cx="309.4" cy="166.7" r="1.72"/>
<circle cx="314.1" cy="166.7" r="1.72"/>
<circle cx="318.4" cy="166.7" r="1.72"/>
<circle cx="320" cy="178" r="1.72"/>
<circle cx="324.4" cy="178" r="1.72"/>
<circle cx="329.9" cy="178" r="1.72"/>
<circle cx="334.3" cy="178" r="1.72"/>
<circle cx="326.7" cy="181.8" r="1.72"/>
<circle cx="332.1" cy="181.8" r="1.72"/>
</g>
<text font-size="13.4" x="126.6" y="150.8">PPID</text>
<g font-size="6.3">
<text x="305.5" y="65.9">L4</text>
<text x="305.6" y="74.7">L3</text>
<text x="361.8" y="75.8" transform="rotate(90 361.8 75.8)">J3</text>
<text x="189.7" y="79.6" transform="rotate(90 189.7 79.6)">J10</text>
<text x="82.7" y="90">MEC1</text>
<text x="305.8" y="96.3">L6</text>
<text x="305.8" y="105.3">L5</text>
<text x="356" y="157.6" transform="rotate(90 356 157.6)">J11</text>
<text x="82.7" y="163.2">MEC2</text>
</g>
<text font-size="5.3" x="5.3" y="5.3">nvPLOT 142-13509-1000-A01 27 Nov 2019 : Assembly BOTTOM</text>
<text font-size="4.5" x="134.2" y="28.9" transform="rotate(90 134.2 28.9)">U6</text>
<g font-size="2.3">
<text x="139.1" y="19.5">U19</text>
<text x="123.7" y="27.4" transform="rotate(90 123.7 27.4)">C34</text>
<text x="126.5" y="27.4" transform="rotate(90 126.5 27.4)">R30</text>
<text x="127.4" y="25">R31</text>
<text x="107.9" y="41.7" transform="rotate(90 107.9 41.7)">TP12</text>
<text x="112.5" y="41.7" transform="rotate(90 112.5 41.7)">TP10</text>
<text x="117.3" y="41.9" transform="rotate(90 117.3 41.9)">TP9</text>
<text x="125.2" y="40.8" transform="rotate(90 125.2 40.8)">R224</text>
<text x="132.9" y="41.5">C36</text>
<text x="139.6" y="36.6" transform="rotate(90 139.6 36.6)">C32</text>
<text x="142.3" y="36.6" transform="rotate(90 142.3 36.6)">C30</text>
<text x="144.9" y="36.6" transform="rotate(90 144.9 36.6)">C31</text>
<text x="328.8" y="41" transform="rotate(90 328.8 41)">C9</text>
<text x="334.8" y="40.1" transform="rotate(90 334.8 40.1)">C11</text>
<text x="363.5" y="39.1">D4</text>
<text x="121.8" y="42.1" transform="rotate(90 121.8 42.1)">TP11</text>
<text x="130.7" y="47.4">R225</text>
<text x="345.3" y="46.1">C143</text>
<text x="330.4" y="55.9" transform="rotate(90 330.4 55.9)">Q4</text>
<text x="341.9" y="54.5" transform="rotate(90 341.9 54.5)">R16</text>
<text x="242.3" y="64.9" transform="rotate(90 242.3 64.9)">C155</text>
<text x="254.4" y="64.9" transform="rotate(90 254.4 64.9)">C156</text>
<text x="284.8" y="62.8" transform="rotate(90 284.8 62.8)">C15</text>
<text x="290.6" y="62.1" transform="rotate(90 290.6 62.1)">C149</text>
<text x="330.4" y="70.4" transform="rotate(90 330.4 70.4)">Q5</text>
<text x="285" y="73.4" transform="rotate(90 285 73.4)">C148</text>
<text x="290.9" y="74.1" transform="rotate(90 290.9 74.1)">C16</text>
<text x="238.4" y="88.1" transform="rotate(90 238.4 88.1)">C48</text>
<text x="241.2" y="88.1" transform="rotate(90 241.2 88.1)">C55</text>
<text x="244.5" y="88.1" transform="rotate(90 244.5 88.1)">R37</text>
<text x="247.9" y="88.1" transform="rotate(90 247.9 88.1)">C45</text>
<text x="255.9" y="88.1" transform="rotate(90 255.9 88.1)">C44</text>
<text x="277.9" y="89.1" transform="rotate(90 277.9 89.1)">C175</text>
<text x="329.4" y="89.4" transform="rotate(90 329.4 89.4)">Q7</text>
<text x="284.8" y="90.9" transform="rotate(90 284.8 90.9)">C151</text>
<text x="290.6" y="90.9" transform="rotate(90 290.6 90.9)">C150</text>
<text x="239.7" y="101.8" transform="rotate(90 239.7 101.8)">C51</text>
<text x="230.5" y="103.8">C52</text>
<text x="285" y="103.1" transform="rotate(90 285 103.1)">C27</text>
<text x="290.9" y="103.1" transform="rotate(90 290.9 103.1)">C28</text>
<text x="329.4" y="103.8" transform="rotate(90 329.4 103.8)">Q6</text>
<text x="343" y="107.5" transform="rotate(90 343 107.5)">C115</text>
<text x="291.6" y="112.3">C22</text>
<text x="303.5" y="112.6">R24</text>
<text x="315.8" y="112.8">C21</text>
<text x="346.9" y="110.4" transform="rotate(90 346.9 110.4)">C114</text>
<text x="353.6" y="211.8" transform="rotate(90 353.6 211.8)">C171</text>
<text x="342.6" y="220">D64</text>
</g>
<g font-size="1.8">
<text x="150.7" y="16.1">R165</text>
<text x="150.6" y="22">C142</text>
<text x="150.6" y="18.7">R144</text>
<text x="341.8" y="35.8" transform="rotate(90 341.8 35.8)">D65</text>
<text x="353.1" y="37.4" transform="rotate(90 353.1 37.4)">R171</text>
<text x="367.1" y="45.3">R222</text>
<text x="342.5" y="50.3">C10</text>
<text x="271.6" y="122.6">C119</text>
<text x="271.8" y="120">C123</text>
<text x="337.8" y="122.9">C118</text>
<text x="337.8" y="120.3">C122</text>
<text x="266.1" y="135.3" transform="rotate(90 266.1 135.3)">TP28</text>
<text x="271" y="135.1" transform="rotate(90 271 135.1)">TP30</text>
<text x="275.6" y="135.1" transform="rotate(90 275.6 135.1)">TP26</text>
<text x="280.7" y="135.1" transform="rotate(90 280.7 135.1)">TP24</text>
<text x="285.7" y="135.1" transform="rotate(90 285.7 135.1)">TP22</text>
<text x="291.1" y="135.1" transform="rotate(90 291.1 135.1)">TP20</text>
<text x="296" y="135.5" transform="rotate(90 296 135.5)">TP18</text>
<text x="301.4" y="135.3" transform="rotate(90 301.4 135.3)">TP16</text>
<text x="264.5" y="152.6" transform="rotate(90 264.5 152.6)">TP27</text>
<text x="270.1" y="152.6" transform="rotate(90 270.1 152.6)">TP29</text>
<text x="274.4" y="152.6" transform="rotate(90 274.4 152.6)">TP25</text>
<text x="279.3" y="152.9" transform="rotate(90 279.3 152.9)">TP23</text>
<text x="284.1" y="152.6" transform="rotate(90 284.1 152.6)">TP21</text>
<text x="289.8" y="152.6" transform="rotate(90 289.8 152.6)">TP19</text>
<text x="294.5" y="152.6" transform="rotate(90 294.5 152.6)">TP17</text>
<text x="299.5" y="152.6" transform="rotate(90 299.5 152.6)">TP15</text>
<text x="303.9" y="155.8" transform="rotate(90 303.9 155.8)">TP40</text>
<text x="309.1" y="155.8" transform="rotate(90 309.1 155.8)">TP42</text>
<text x="313.4" y="160.4" transform="rotate(90 313.4 160.4)">TP37</text>
<text x="318" y="160.2" transform="rotate(90 318 160.2)">TP38</text>
<text x="303.7" y="168.7" transform="rotate(90 303.7 168.7)">TP39</text>
<text x="308.7" y="169" transform="rotate(90 308.7 169)">TP41</text>
<text x="319.7" y="171.5" transform="rotate(90 319.7 171.5)">TP33</text>
<text x="323.5" y="171.5" transform="rotate(90 323.5 171.5)">TP34</text>
<text x="329.2" y="171.4" transform="rotate(90 329.2 171.4)">TP31</text>
<text x="333.6" y="171.2" transform="rotate(90 333.6 171.2)">TP32</text>
<text x="326.2" y="184.5" transform="rotate(90 326.2 184.5)">TP35</text>
<text x="331.6" y="184.6" transform="rotate(90 331.6 184.6)">TP36</text>
<text x="236.2" y="207.6">C116</text>
<text x="236.2" y="204.7">C120</text>
<text x="258.2" y="204.9">C121</text>
<text x="258.2" y="207.6">C117</text>
</g>
</svg>
